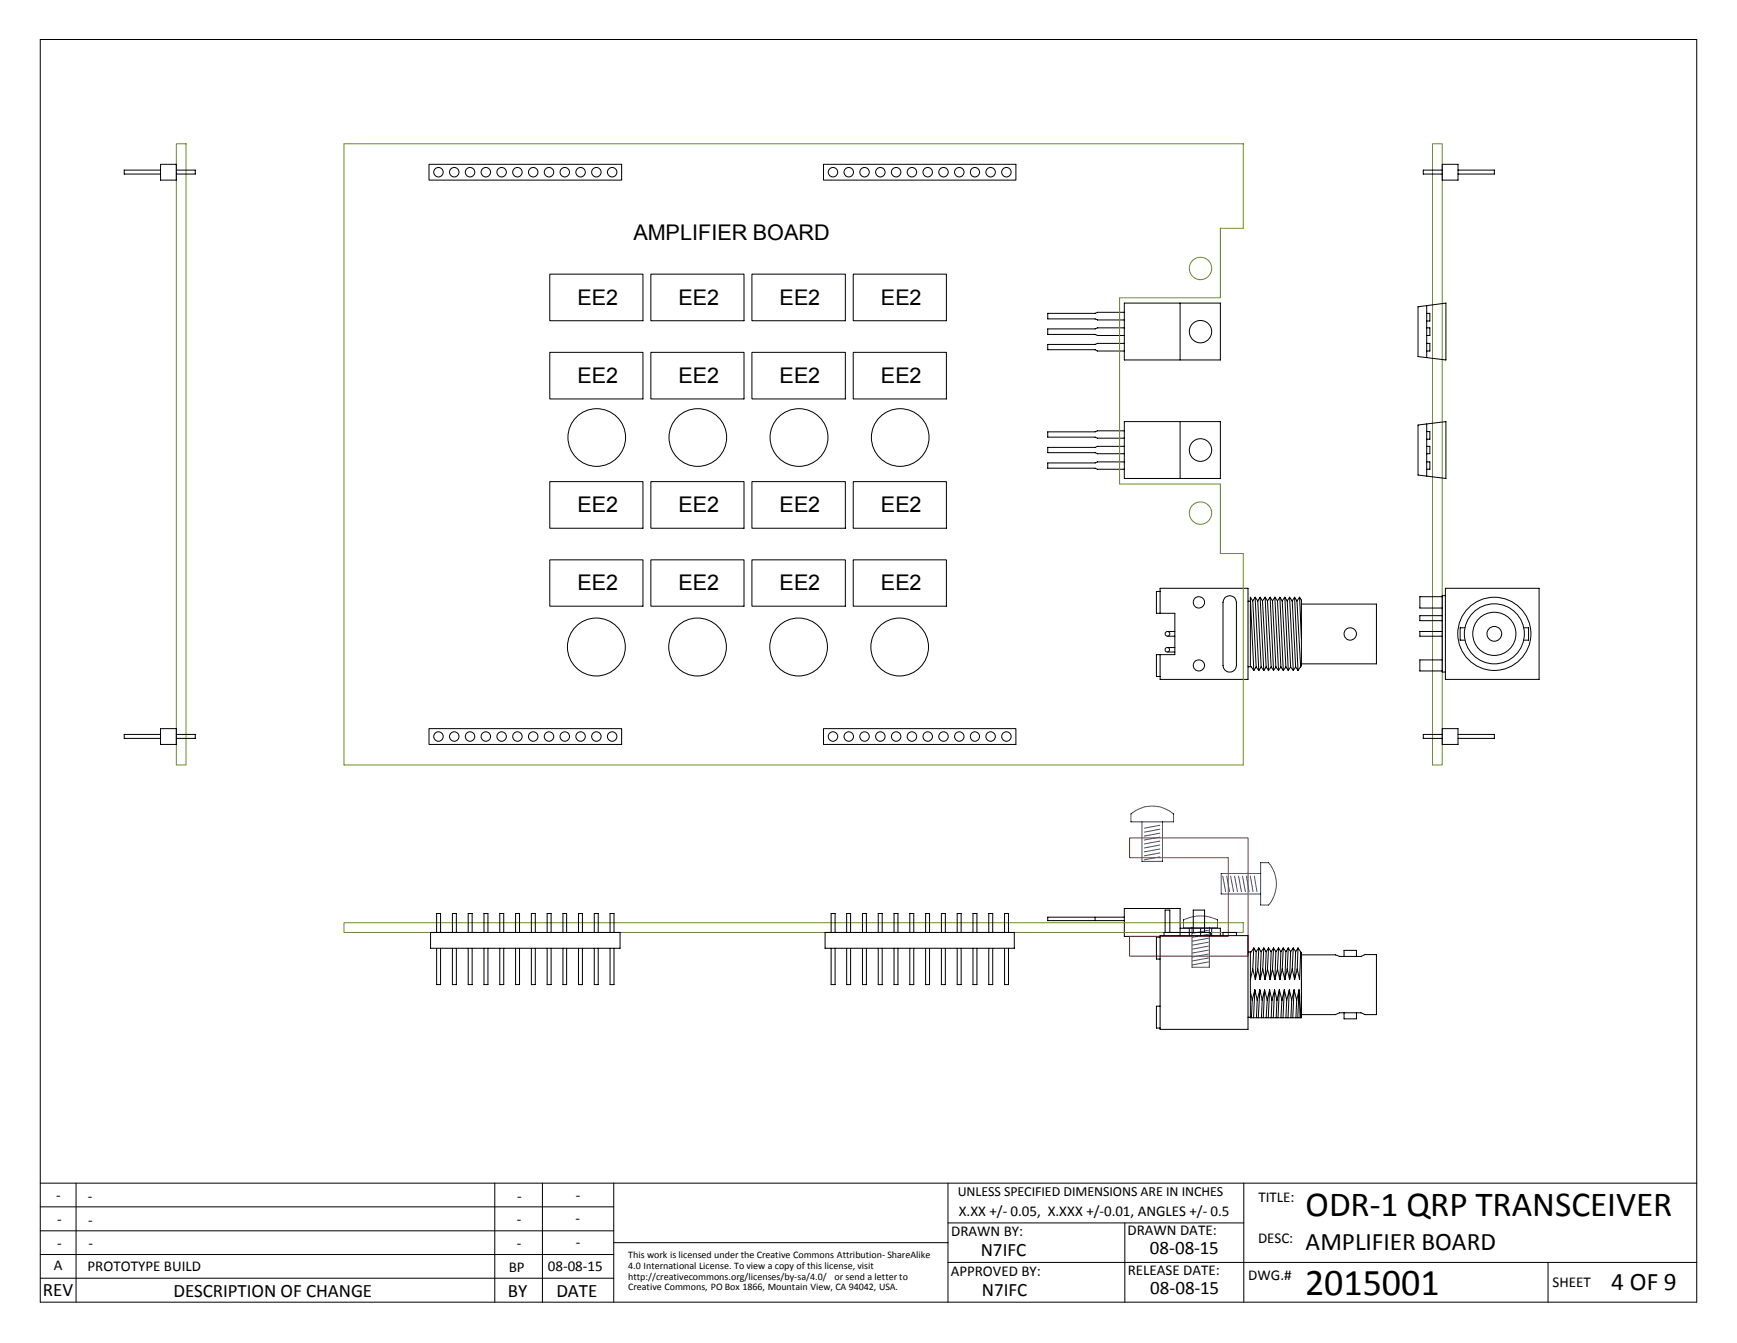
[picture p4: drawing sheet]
<svg xmlns="http://www.w3.org/2000/svg" width="279mm" height="216mm" viewBox="0 0 279 216" stroke-linecap="round" stroke-linejoin="round" font-family="sans-serif">
<g fill="none" stroke="#000" stroke-width=".16">
<path d="M6.5 6.3h266.4v203h-266.4zM25.8 26.4h2.6v2.6h-2.6zM25.8 27.3h-5.8v.7h5.8M28.4 27.3h3v.7h-3M69 26.4h31v2.6h-31zM132.5 26.4h30.9v2.6h-30.9zM232 26.4h2.5v2.6h-2.5zM232 27.3h-3.1v.7h3.1M234.5 27.3h5.9v.7h-5.9M88.4 44.1h15v7.5h-15zM88.4 56.6h15v7.5h-15zM104.7 44.1h15v7.5h-15z"/>
<path d="M104.7 56.6h15v7.5h-15zM120.9 44.1h15.1v7.5h-15.1zM120.9 56.6h15.1v7.5h-15.1zM137.2 44.1h15v7.5h-15zM137.2 56.6h15v7.5h-15zM180.8 48.7h15.5v9.2h-15.5zM180.8 50.2h-4.3l-.4 .2h-7.6v.9h7.6l.4 .1h4.3M180.8 52.7h-4.3l-.4 .2h-7.6v.9h7.6l.4 .1h4.3M180.8 55.2h-4.3l-.4 .2h-7.6v.8h7.6l.4 .2h4.3M189.8 48.7v9.2M228.1 49.3l4.5-.6v9.2l-4.5-.6zM229.5 50.4h.5v1.2h-.5"/>
<path d="M229.5 52.7h.5v1.2h-.5M229.5 55.2h.5v1.2h-.5M229.5 49.1v8.4M88.4 77.4h15v7.5h-15zM104.7 77.4h15v7.5h-15zM120.9 77.4h15.1v7.5h-15.1zM137.2 77.4h15v7.5h-15zM180.8 67.8h15.5v9.1h-15.5zM180.8 69.3h-4.3l-.4 .1h-7.6v.9h7.6l.4 .1h4.3M180.8 71.8h-4.3l-.4 .1h-7.6v.9h7.6l.4 .1h4.3M180.8 74.3h-4.3l-.4 .1h-7.6v.9h7.6l.4 .1h4.3M189.8 67.8v9.1"/>
<path d="M228.1 68.3l4.5-.5v9.1l-4.5-.5zM229.5 71.8h.5v1.1h-.5M229.5 74.3h.5v1.1h-.5M229.5 68.2v8.3M229.5 69.4h.5v1.2h-.5M88.4 90h15v7.5h-15zM104.7 90h15v7.5h-15zM120.9 90h15.1v7.5h-15.1zM137.2 90h15v7.5h-15zM186.6 98.6v-4h14.1v14.6h-14.1v-4M186.6 95.1h-.6v3.5h3v6.6h-3v3.6h.6M197 96.1a1.09 1.09 0 0 1 1.2-.3 1.09 1.09 0 0 1 .7 1v10.2a1.08 1.08 0 0 1-1.1 1.1 1.08 1.08 0 0 1-1.1-1.1v-10.2z"/>
<path d="M200.7 96.6h.4M201.1 96.2l.6 11.6M201.5 96.6l-.4-.6v11.2M201.5 96.6l.6 10.6M201.9 96l.6 11.8M201.9 96l.4 .6M201.9 96l-.4 .6M202.3 96.6l.6 10.6M202.7 96l.6 11.8M202.7 96l-.4 .6M202.7 96l.4 .6M203.1 96.6l.6 10.6"/>
<path d="M203.5 96l.5 11.8M203.5 96l-.4 .6M203.5 96l.4 .6M203.9 96.6l.6 10.6M204.3 96l.6 11.8M204.3 96l-.4 .6M204.3 96l.4 .6M204.7 96.6l.5 10.6M205.1 96l.6 11.8M205.1 96l-.4 .6M205.1 96l.4 .6M205.5 96.6l.5 10.6"/>
<path d="M205.9 96l.5 11.8M205.9 96l-.4 .6M205.9 96l.3 .6M206.2 96.6l.6 10.6M206.7 96l.5 11.8M206.7 96l-.5 .6M206.7 96l.4 .6M207.1 96.6l.5 10.6M207.4 96l.6 11.8M207.4 96l-.3 .6M207.4 96l.5 .6M207.9 96.6l.5 10.6"/>
<path d="M208.2 96l.6 11.8M208.2 96l-.3 .6M208.2 96l.4 .6M208.6 96.6l.6 10.6M209 96l.3 .5v10.5l-.5 .8M209 96l-.4 .6M209 96l.3 6.7M209.3 97.1h12.1v9.6h-12.1M232 95.9h-3.6v1.8h3.6M232 99h-3.6v.8h3.6M232.5 94.6h15.1v14.6h-15.1zM232.5 95.8h-.5v12.2h.5"/>
<path d="M25.8 117.1h2.6v2.6h-2.6zM25.8 118.1h-5.8v.6h5.8M28.4 118.1h3v.6h-3M69 117.1h31v2.6h-31zM132.5 117.1h30.9v2.6h-30.9zM187.8 104.8h1.2M187.8 104.1h1.2M187.8 102.3h1.2M187.8 101.5h1.2M200.7 107.2h.6l.4 .6M202.1 107.2l.4 .6M202.1 107.2l-.4 .6"/>
<path d="M202.9 107.2l.4 .6M202.9 107.2l-.4 .6M203.7 107.2l.3 .6M203.7 107.2l-.4 .6M204.5 107.2l.4 .6M204.5 107.2l-.5 .6M205.2 107.2l.5 .6M205.2 107.2l-.3 .6M206 107.2l.4 .6M206 107.2l-.3 .6M206.8 107.2l.4 .6M206.8 107.2l-.4 .6"/>
<path d="M207.6 107.2l.4 .6M207.6 107.2l-.4 .6M208.4 107.2l.4 .6M208.4 107.2l-.4 .6M232 101.5h-3.6v.8h3.6M232 117.1h2.5v2.6h-2.5zM232 118.1h-3.1v.6h3.1M232 106.1h-3.6v1.8h3.6M234.5 118.1h5.9v.6h-5.9M235.6 100.9h-.7v2h.7M245.1 100.9h.8v2h-.8M69.3 149.9h30.4v2.5h-30.4z"/>
<path d="M70.2 152.4v5.9h.7v-5.9M70.2 149.9v-3h.7v3M72.8 152.4v5.9h.6v-5.9M72.8 149.9v-3h.6v3M75.3 152.4v5.9h.6v-5.9M75.3 149.9v-3h.6v3M77.9 152.4v5.9h.6v-5.9M77.9 149.9v-3h.6v3M80.4 152.4v5.9h.6v-5.9M80.4 149.9v-3h.6v3M82.9 152.4v5.9h.7v-5.9M82.9 149.9v-3h.7v3"/>
<path d="M85.5 152.4v5.9h.6v-5.9M85.5 149.9v-3h.6v3M88 152.4v5.9h.6v-5.9M88 149.9v-3h.6v3M90.6 152.4v5.9h.5v-5.9M90.6 149.9v-3h.5v3M93 152.4v5.9h.7v-5.9M93 149.9v-3h.7v3M95.6 152.4v5.9h.6v-5.9M95.6 149.9v-3h.6v3M98.1 152.4v5.9h.7v-5.9M98.1 149.9v-3h.7v3"/>
<path d="M132.7 149.9h30.5v2.5h-30.5zM133.7 152.4v5.9h.6v-5.9M133.7 149.9v-3h.6v3M136.2 152.4v5.9h.6v-5.9M136.2 149.9v-3h.6v3M138.7 152.4v5.9h.7v-5.9M138.7 149.9v-3h.7v3M141.3 152.4v5.9h.6v-5.9M141.3 149.9v-3h.6v3M143.8 152.4v5.9h.6v-5.9M143.8 149.9v-3h.6v3M146.3 152.4v5.9h.7v-5.9"/>
<path d="M146.3 149.9v-3h.7v3M148.9 152.4v5.9h.6v-5.9M148.9 149.9v-3h.6v3M151.4 152.4v5.9h.7v-5.9M151.4 149.9v-3h.7v3M154 152.4v5.9h.6v-5.9M154 149.9v-3h.6v3M156.5 152.4v5.9h.6v-5.9M156.5 149.9v-3h.6v3M159 152.4v5.9h.7v-5.9M159 149.9v-3h.7v3M161.6 152.4v5.9h.6v-5.9"/>
<path d="M161.6 149.9v-3h.6v3M176.1 147.4v.6M180.8 147.4h-12.3v.6h12.3M186.6 150.4h14.1v15.1h-14.1zM186.6 150.7h-.6v3.5h.6M187.2 150.4v-.5h7.5v.5M187.4 149.9v-3.6h.8v3.6M189.8 149.2h6.5v1.3h-15.5v-4.5h9v4.5M191.3 149.2v1.3M191.9 149.9v-3.6h1.9v3.6M193.1 149.2v1.3M194.9 149.2v1.3"/>
<path d="M196.7 150.4v-.5h2.2v.5M201.1 159.4l.3 1.4M201.5 155.8l.4 1.7M201.5 155.8l-.4 1.7M201.7 152.4l-.4 .6h-.6M201.7 152.4l.4 .6M201.7 152.4l-.2 3.4M201.8 159.1l.4 1.7M201.8 159.1l-.4 1.7M201.8 159.1l-.2 4.5M202.1 153l-.2 4.5M202.3 155.8l-.4 1.7"/>
<path d="M202.3 155.8l.4 1.7M202.5 152.4l-.4 .6M202.5 152.4l.4 .6M202.5 152.4l-.2 3.4M202.6 159.1l.4 1.7M202.6 159.1l-.4 1.7M202.6 159.1l-.2 4.5M202.9 153l-.2 4.5M203.1 155.8l-.4 1.7M203.1 155.8l.4 1.7M203.3 152.4l-.4 .6M203.3 152.4l.4 .6"/>
<path d="M203.3 152.4l-.2 3.4M203.4 159.1l.4 1.7M203.4 159.1l-.4 1.7M203.4 159.1l-.2 4.5M203.7 153l-.2 4.5M203.9 155.8l-.4 1.7M203.9 155.8l.4 1.7M204 152.4l-.3 .6M204 152.4l.5 .6M204 152.4l-.1 3.4M204.2 159.1l.4 1.7M204.2 159.1l-.4 1.7"/>
<path d="M204.2 159.1l-.2 4.5M204.5 153l-.2 4.5M204.7 155.8l-.4 1.7M204.7 155.8l.4 1.7M204.9 152.4l-.4 .6M204.9 152.4l.3 .6M204.9 152.4l-.2 3.4M205 159.1l.4 1.7M205 159.1l-.4 1.7M205 159.1l-.2 4.5M205.2 153l-.1 4.5M205.5 155.8l-.4 1.7"/>
<path d="M205.5 155.8l.4 1.7M205.7 152.4l-.5 .6M205.7 152.4l.3 .6M205.7 152.4l-.2 3.4M205.8 159.1l.4 1.7M205.8 159.1l-.4 1.7M205.8 159.1l-.2 4.5M206 153l-.1 4.5M206.2 155.8l-.3 1.7M206.2 155.8l.5 1.7M206.4 152.4l-.4 .6M206.4 152.4l.4 .6"/>
<path d="M206.4 152.4l-.2 3.4M206.6 159.1l.4 1.7M206.6 159.1l-.4 1.7M206.6 159.1l-.2 4.5M206.8 153l-.1 4.5M207.1 155.8l-.4 1.7M207.1 155.8l.3 1.7M207.2 152.4l-.4 .6M207.2 152.4l.4 .6M207.2 152.4l-.1 3.4M207.4 159.1l.4 1.7M207.4 159.1l-.4 1.7"/>
<path d="M207.4 159.1l-.2 4.5M207.6 153l-.2 4.5M207.9 155.8l-.5 1.7M207.9 155.8l.3 1.7M208 152.4l-.4 .6M208 152.4l.4 .6M208 152.4l-.1 3.4M208.2 159.1l.4 1.7M208.2 159.1l-.4 1.7M208.2 159.1l-.3 4.5M208.4 153l-.2 4.5M208.7 155.8l-.5 1.7"/>
<path d="M208.8 152.4l.5 .8v10.4h-8.2v-10.6M208.8 152.4l-.4 .6M208.8 152.4l-.1 3.4M209 159.1l-.4 1.7M209 159.1l.1 4.5M209 159.1l-.3 4.5M209.2 153l-.2 4.5-.3-1.7M209.3 153.5h5.5l.7 .3h3.4l.7-.3h1.8v9.6h-1.8l-.7-.3h-3.4l-.7 .3h-5.5M209.3 159.7l-.1 3.9M216.2 153.8v-1h2v1M186.6 161.8h-.6v3.5h.6M200.7 163.5h.4"/>
<path d="M201.4 160.8l-.1 2.8M202.2 160.8l-.1 2.8M203 160.8l-.1 2.8M203.8 160.8l-.1 2.8M204.6 160.8l-.1 2.8M205.4 160.8l-.1 2.8M206.2 160.8l-.2 2.8M207 160.8l-.2 2.8M207.8 160.8l-.2 2.8M208.6 160.8l-.2 2.8M216.2 162.8v1h2v-1M6.5 197.9h92.2"/>
<path d="M6.5 194h92.2M6.5 190.2h266.4M12.2 190.2v19.1M79.6 190.2v19.1M87.2 190.2v19.1M98.7 190.2v19.1M98.7 199.8h53.8M152.5 196.6h47.6M152.5 190.2v19.1M180.9 196.6v12.7M200.1 190.2v19.1M6.5 205.5h92.2"/>
<path d="M6.5 201.7h92.2M152.5 202.9h120.4M249 202.9v6.4"/>
<circle cx="70.5" cy="27.7" r=".76"/>
<circle cx="73.1" cy="27.7" r=".76"/>
<circle cx="75.6" cy="27.7" r=".76"/>
<circle cx="78.2" cy="27.7" r=".76"/>
<circle cx="80.7" cy="27.7" r=".76"/>
<circle cx="83.2" cy="27.7" r=".76"/>
<circle cx="85.8" cy="27.7" r=".76"/>
<circle cx="88.3" cy="27.7" r=".76"/>
<circle cx="90.9" cy="27.7" r=".76"/>
<circle cx="93.4" cy="27.7" r=".76"/>
<circle cx="95.9" cy="27.7" r=".76"/>
<circle cx="98.5" cy="27.7" r=".76"/>
<circle cx="134" cy="27.7" r=".76"/>
<circle cx="136.5" cy="27.7" r=".76"/>
<circle cx="139.1" cy="27.7" r=".76"/>
<circle cx="141.6" cy="27.7" r=".76"/>
<circle cx="144.1" cy="27.7" r=".76"/>
<circle cx="146.7" cy="27.7" r=".76"/>
<circle cx="149.2" cy="27.7" r=".76"/>
<circle cx="151.8" cy="27.7" r=".76"/>
<circle cx="154.3" cy="27.7" r=".76"/>
<circle cx="156.8" cy="27.7" r=".75"/>
<circle cx="159.3" cy="27.7" r=".76"/>
<circle cx="161.9" cy="27.7" r=".76"/>
<circle cx="193.1" cy="53.3" r="1.8"/>
<circle cx="96" cy="70.3" r="4.6"/>
<circle cx="112.2" cy="70.3" r="4.6"/>
<circle cx="128.5" cy="70.3" r="4.6"/>
<circle cx="144.8" cy="70.3" r="4.6"/>
<circle cx="193.1" cy="72.3" r="1.81"/>
<circle cx="192.8" cy="96.8" r=".91"/>
<circle cx="70.5" cy="118.4" r=".76"/>
<circle cx="73.1" cy="118.4" r=".76"/>
<circle cx="75.6" cy="118.4" r=".76"/>
<circle cx="78.2" cy="118.4" r=".76"/>
<circle cx="80.7" cy="118.4" r=".76"/>
<circle cx="83.2" cy="118.4" r=".76"/>
<circle cx="85.8" cy="118.4" r=".76"/>
<circle cx="88.3" cy="118.4" r=".76"/>
<circle cx="90.9" cy="118.4" r=".76"/>
<circle cx="93.4" cy="118.4" r=".76"/>
<circle cx="95.9" cy="104" r="4.7"/>
<circle cx="95.9" cy="118.4" r=".76"/>
<circle cx="98.5" cy="118.4" r=".76"/>
<circle cx="112.2" cy="104" r="4.6"/>
<circle cx="128.4" cy="104" r="4.6"/>
<circle cx="134" cy="118.4" r=".76"/>
<circle cx="136.5" cy="118.4" r=".76"/>
<circle cx="139.1" cy="118.4" r=".76"/>
<circle cx="141.6" cy="118.4" r=".76"/>
<circle cx="144.1" cy="118.4" r=".76"/>
<circle cx="144.7" cy="104" r="4.6"/>
<circle cx="146.7" cy="118.4" r=".76"/>
<circle cx="149.2" cy="118.4" r=".76"/>
<circle cx="151.8" cy="118.4" r=".76"/>
<circle cx="154.3" cy="118.4" r=".76"/>
<circle cx="156.8" cy="118.4" r=".75"/>
<circle cx="159.3" cy="118.4" r=".76"/>
<circle cx="161.9" cy="118.4" r=".76"/>
<circle cx="187.8" cy="104.5" r=".37"/>
<circle cx="187.8" cy="101.9" r=".38"/>
<circle cx="192.9" cy="107" r=".91"/>
<circle cx="217.2" cy="101.9" r="1"/>
<circle cx="240.4" cy="101.9" r="3.5"/>
<circle cx="240.4" cy="101.9" r="1.19"/>
<circle cx="240.4" cy="101.9" r="5.9"/>
<circle cx="240.4" cy="101.9" r="4.8"/>
</g>
<g fill="none" stroke="#6b8e23" stroke-width=".16">
<path d="M28.4 23.1h1.5v99.9h-1.5zM55.3 23.1h144.7v13.6h-3.7v11.2h-16.2v29.9h16.2v11.2h3.7v34h-144.7zM230.4 23.1h1.6v99.9h-1.6zM55.3 148.3h144.7v1.6h-144.7z"/>
<circle cx="193.1" cy="43.2" r="1.8"/>
<circle cx="193.1" cy="82.5" r="1.8"/>
</g>
<path d="M181.7 134.7h19v19h-19v-3.2h15.9v-12.6h-15.9z" fill="none" stroke="#f00" stroke-width=".16"/>
<g fill="none" stroke="#00f" stroke-width=".16">
<path d="M181.9 130.9a5.3 5.3 0 0 1 6.9 0v1.2h-6.9zM183.7 132.1v6.4h3.3v-6.4M186.6 137.8l-2.5 .4M186.6 136.5l-2.5 .4M186.6 135.2l-2.5 .5M186.6 133.9l-2.5 .5M186.6 132.7l-2.5 .4M186.6 133.3l-2.5 .5M186.6 134.6l-2.5 .4M186.6 135.8l-2.5 .5M186.6 137.1l-2.5 .5M202.8 138.7h1.2a5.2 5.2 0 0 1 0 6.8h-1.2z"/>
<path d="M190.4 147.9a6.2 6.2 0 0 1 5.4 0v1.2h-5.4zM191.7 149.1v6.4h2.8v-6.4M194.4 154.6l-2.5 .5M194.4 153.4l-2.5 .4M194.4 152.1l-2.5 .5M194.4 150.8l-2.5 .5M194.4 149.6l-2.5 .4M194.4 150.2l-2.5 .5M194.4 151.5l-2.5 .4M194.4 152.7l-2.5 .5M194.4 154l-2.5 .5M196.7 140.8l.4 2.5"/>
<path d="M197.3 140.8l.5 2.5M198 140.8l.4 2.5M198.6 140.8l.5 2.5M199.2 140.8l.5 2.5M199.9 140.8l.4 2.5M200.5 140.8l.4 2.5M201.1 140.8l.4 2.5M201.8 140.8l.4 2.5M202.8 140.4h-6.4v3.3h6.4"/>
</g>
<text font-size="6.1" x="209.9" y="208.1">2015001</text>
<text font-size="5.7" x="210" y="195.5">ODR-1 QRP TRANSCEIVER</text>
<g font-size="4.1">
<text x="210" y="200.9">AMPLIFIER BOARD</text>
<text x="259.2" y="207.4">4 OF 9</text>
</g>
<g font-size="3.5">
<text x="101.9" y="38.6">AMPLIFIER BOARD</text>
<text x="92.9" y="49">EE2</text>
<text x="109.1" y="49">EE2</text>
<text x="125.4" y="49">EE2</text>
<text x="141.7" y="49">EE2</text>
<text x="92.9" y="61.6">EE2</text>
<text x="109.1" y="61.6">EE2</text>
<text x="125.4" y="61.6">EE2</text>
<text x="141.7" y="61.6">EE2</text>
<text x="92.9" y="82.3">EE2</text>
<text x="109.1" y="82.3">EE2</text>
<text x="125.4" y="82.3">EE2</text>
<text x="141.7" y="82.3">EE2</text>
<text x="92.9" y="94.9">EE2</text>
<text x="109.1" y="94.9">EE2</text>
<text x="125.4" y="94.9">EE2</text>
<text x="141.7" y="94.9">EE2</text>
</g>
<g font-size="3">
<text x="157.8" y="201.9">N7IFC</text>
<text x="185" y="201.6">08-08-15</text>
<text x="6.9" y="208.4">REV</text>
<text x="27.9" y="208.5">DESCRIPTION OF CHANGE</text>
<text x="81.7" y="208.4">BY</text>
<text x="89.5" y="208.4">DATE</text>
<text x="157.9" y="208.3">N7IFC</text>
<text x="185" y="208">08-08-15</text>
</g>
<g font-size="2.4">
<text x="9" y="192.9">-</text>
<text x="9.2" y="196.8">-</text>
<text x="14.1" y="193">-</text>
<text x="14.2" y="196.9">-</text>
<text x="83.1" y="196.8">-</text>
<text x="83.2" y="193">-</text>
<text x="92.6" y="196.6">-</text>
<text x="92.6" y="192.9">-</text>
<text x="154.2" y="195.5">X.XX +/- 0.05, X.XXX +/-0.01, ANGLES +/- 0.5</text>
<text x="202.4" y="193.2">TITLE:</text>
<text x="9.2" y="200.6">-</text>
<text x="14.2" y="200.7">-</text>
<text x="83.1" y="200.7">-</text>
<text x="92.6" y="200.5">-</text>
<text x="153" y="198.8">DRAWN BY:</text>
<text x="181.4" y="198.6">DRAWN DATE:</text>
<text x="202.4" y="199.8">DESC:</text>
<text x="8.6" y="204.2">A</text>
<text x="14.1" y="204.3">PROTOTYPE BUILD</text>
<text x="81.8" y="204.5">BP</text>
<text x="88.1" y="204.3">08-08-15</text>
<text x="153" y="205.1">APPROVED BY:</text>
<text x="181.4" y="204.9">RELEASE DATE:</text>
<text x="200.8" y="205.7">DWG.#</text>
<text x="249.7" y="206.9">SHEET</text>
</g>
<text font-size="2.2" x="154.1" y="192.3">UNLESS SPECIFIED DIMENSIONS ARE IN INCHES</text>
<g font-size="1.6">
<text x="101" y="202.3">This work is licensed under the Creative Commons Attribution- ShareAlike</text>
<text x="101" y="204">4.0 International License. To view a copy of this license, visit</text>
<text x="101" y="205.7">http://creativecommons.org/licenses/by-sa/4.0/</text>
<text x="101" y="207.4">Creative Commons, PO Box 1866, Mountain View, CA 94042, USA.</text>
<text x="134.2" y="205.7">or send a letter to</text>
</g>
</svg>
